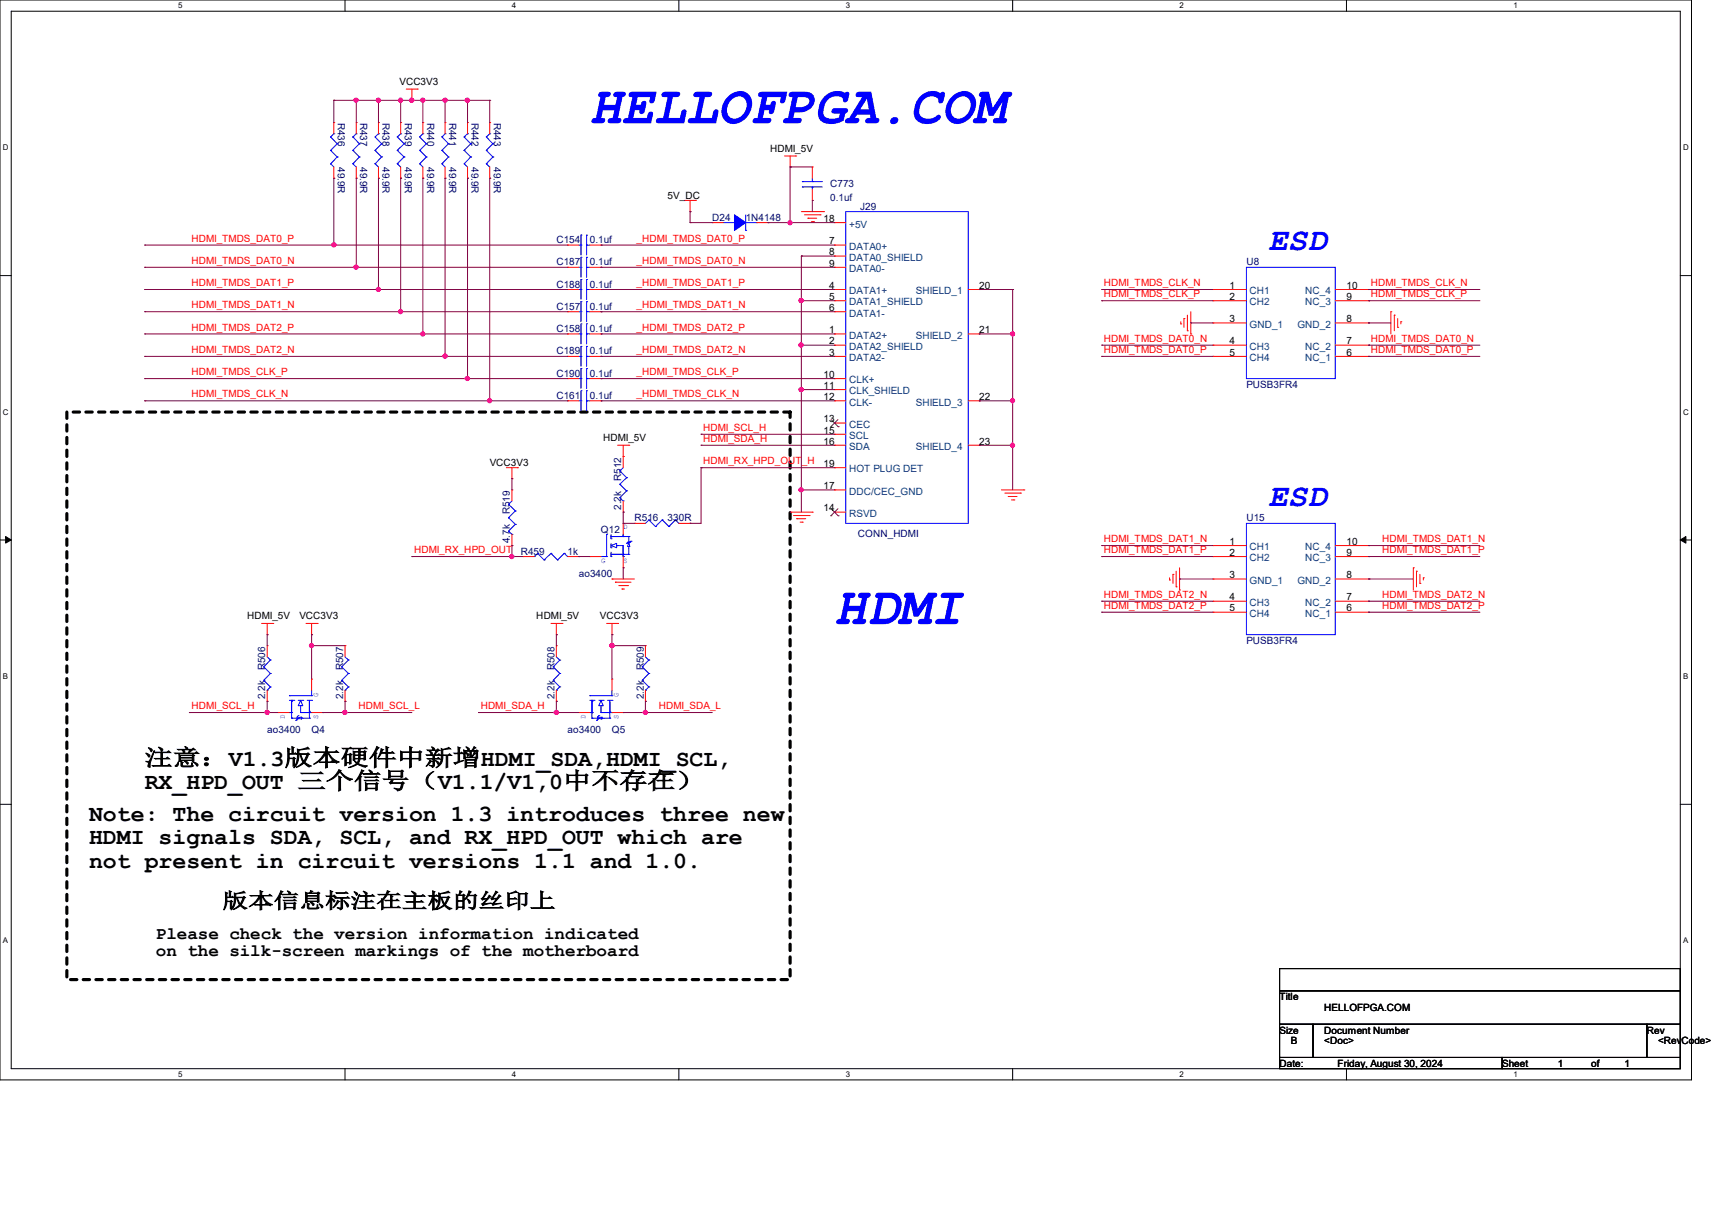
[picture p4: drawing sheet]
<svg xmlns="http://www.w3.org/2000/svg" width="297mm" height="210mm" viewBox="0 0 297 210" stroke-linecap="round" stroke-linejoin="round" font-family="sans-serif">
<path d="M0 0h293.5v187.3h-293.5zM1.9 1.9h289.6v183.4h-289.6z" fill="none" stroke="#000" stroke-width=".17"/>
<g fill="#fff">
<path d="M30.9 .2h.8v1.5h-.8z"/>
<path d="M30.9 185.5h.8v1.6h-.8z"/>
</g>
<path d="M59.9 0v1.9M59.9 185.3v2" fill="none" stroke="#000" stroke-width=".17"/>
<g fill="#fff">
<path d="M88.8 .2h.8v1.5h-.8z"/>
<path d="M88.8 185.5h.8v1.6h-.8z"/>
</g>
<path d="M117.8 0v1.9M117.8 185.3v2" fill="none" stroke="#000" stroke-width=".17"/>
<g fill="#fff">
<path d="M146.7 .2h.8v1.5h-.8z"/>
<path d="M146.7 185.5h.8v1.6h-.8z"/>
</g>
<path d="M175.7 0v1.9M175.7 185.3v2" fill="none" stroke="#000" stroke-width=".17"/>
<g fill="#fff">
<path d="M204.6 .2h.8v1.5h-.8z"/>
<path d="M204.6 185.5h.8v1.6h-.8z"/>
</g>
<path d="M233.6 0v1.9M233.6 185.3v2" fill="none" stroke="#000" stroke-width=".17"/>
<g fill="#fff">
<path d="M262.6 .2h.7v1.5h-.7z"/>
<path d="M262.6 185.5h.7v1.6h-.7z"/>
<path d="M.5 24.8h1v1.6h-1z"/>
<path d="M292 24.8h1v1.6h-1z"/>
<path d="M.5 70.7h1v1.5h-1z"/>
<path d="M292 70.7h1v1.5h-1z"/>
</g>
<path d="M0 47.8h1.9M291.5 47.8h2" fill="none" stroke="#000" stroke-width=".17"/>
<g fill="#fff">
<path d="M.5 116.5h.9v1.6h-.9z"/>
<path d="M292 116.5h.9v1.6h-.9z"/>
</g>
<path d="M0 93.6h1.9M291.5 93.6h2" fill="none" stroke="#000" stroke-width=".17"/>
<path d="M1 93l.9 .6-.9 .6zM291.5 93.6l1-.6v1.2z" fill="#000" stroke="#000" stroke-width=".17"/>
<g fill="#fff">
<path d="M.5 162.4h.9v1.5h-.9z"/>
<path d="M292 162.4h.9v1.5h-.9z"/>
</g>
<path d="M0 139.5h1.9M291.5 139.5h2M222 168h69.5v3.8h-69.5zM222 171.8h69.5v5.8h-69.5zM222 177.6h5.8v5.8h-5.8zM227.8 177.6h57.9v5.8h-57.9zM285.7 177.6h5.8v5.8h-5.8zM222 183.4h38.6v1.9h-38.6zM260.6 183.4h30.9v1.9h-30.9z" fill="none" stroke="#000" stroke-width=".17"/>
<path d="M11.6 71.5h125.5v98.4h-125.5z" fill="none" stroke="#000" stroke-width=".55" stroke-dasharray="1.1 1.1"/>
<g fill="none" stroke="#f00" stroke-width=".17">
<path d="M70.5 15.5h1.9M71.5 17.4h.1M71.5 15.5v1.9M72.4 15.5h.1M57.9 30.9h.1M57.9 21.3h.1M57.9 21.3v1.9M57.9 29v1.9M61.8 30.9h.1M61.8 21.3h.1M61.8 21.3v1.9M61.8 29v1.9"/>
<path d="M65.7 30.9h.1M65.7 21.3h.1M65.7 21.3v1.9M65.7 29v1.9M69.5 30.9h.1M69.5 21.3h.1M69.5 21.3v1.9M69.5 29v1.9M73.4 30.9h.1M73.4 21.3h.1M73.4 21.3v1.9M73.4 29v1.9"/>
<path d="M77.2 30.9h.1M77.2 21.3h.1M77.2 21.3v1.9M77.2 29v1.9M81.1 30.9h.1M81.1 21.3h.1M81.1 21.3v1.9M81.1 29v1.9M85 30.9h.1M85 21.3h.1M85 21.3v1.9M85 29v1.9"/>
<path d="M118.7 34.8h1.9M119.7 36.7h.1M119.7 34.8v1.9M120.6 34.8h.1M123.6 38.6h.1M123.6 38.6h1.9M131.3 38.6h1.9M133.2 38.6h.1M136.1 27.1h1.9M137.1 29h.1M137.1 27.1v1.9M138 27.1h.1"/>
<path d="M139 36.7h3.9M139.6 37.3h2.7M140.2 37.8h.1M140.2 37.8h1.5M140.8 38.4h.3M140.9 34.8h.1M140.9 29h.1M140.9 29v1.9M140.9 32.9v1.9M141.1 38.4h.1M142.3 37.3h.1M142.9 36.7h.1"/>
<path d="M144.8 38.6h.1M144.8 38.6h1.9M98.5 50.2h.1M98.5 54.1h.1M98.5 57.9h.1M98.5 42.5h.1M98.5 46.4h.1M98.5 50.2h1.9M98.5 57.9h1.9M98.5 54.1h1.9M98.5 42.5h1.9M98.5 46.4h1.9"/>
<path d="M102.3 50.2h2M102.3 57.9h2M102.3 54.1h2M102.3 42.5h2M102.3 46.4h2M104.3 50.2h.1M104.3 54.1h.1M104.3 57.9h.1M104.3 42.5h.1M104.3 46.4h.1M144.8 57.9h.1M144.8 59.9h.1"/>
<path d="M144.8 50.2h.1M144.8 52.2h.1M144.8 54.1h.1M144.8 42.5h.1M144.8 44.4h.1M144.8 46.4h.1M144.8 50.2h1.9M144.8 57.9h1.9M144.8 59.9h1.9M144.8 52.2h1.9M144.8 54.1h1.9M144.8 42.5h1.9"/>
<path d="M144.8 44.4h1.9M144.8 46.4h1.9M168 50.2h1.9M168 57.9h1.9M169.9 50.2h.1M169.9 57.9h.1M204.9 56.2h.1M204.9 55.8v.4M205.4 55.2h.1M205.4 55.2v1.6M206 57.4h.1M206 54.7v2.7"/>
<path d="M206.6 57.9h.1M206.6 54.1v3.8M210.4 50.2h.1M210.4 52.2h.1M210.4 56h.1M210.4 59.9h.1M210.4 50.2h5.8M210.4 59.9h5.8M210.4 52.2h5.8M210.4 56h5.8M231.6 50.2h5.8M231.6 59.9h5.8"/>
<path d="M231.6 52.2h5.8M231.6 56h5.8M237.4 59.9h.1M237.4 56h.1M237.4 52.2h.1M237.4 50.2h.1M241.3 54.1h.1M241.3 54.1v3.8M241.9 54.7h.1M241.9 54.7v2.7M242.5 56.8h.1M242.5 55.2v1.6"/>
<path d="M243 55.8h.1M243 55.8v.4M98.5 69.5h.1M98.5 61.8h.1M98.5 65.7h.1M98.5 69.5h1.9M98.5 61.8h1.9M98.5 65.7h1.9M102.3 69.5h2M102.3 61.8h2M102.3 65.7h2M104.3 69.5h.1"/>
<path d="M104.3 61.8h.1M104.3 65.7h.1M107.1 77.2h2M108.1 79.2h.1M108.1 77.2v3.9M109.1 77.2h.1M144.8 61.8h.1M144.8 65.7h.1M144.8 67.6h.1M144.8 69.5h.1M144.8 73.4h.1M144.8 75.3h.1"/>
<path d="M144.8 77.2h.1M144.8 77.2h1.9M144.8 69.5h1.9M144.8 61.8h1.9M144.8 65.7h1.9M144.8 67.6h1.9M144.8 73.4h1.9M144.8 75.3h1.9M168 77.2h1.9M168 69.5h1.9M169.9 69.5h.1M169.9 77.2h.1"/>
<path d="M210.4 61.8h.1M210.4 61.8h5.8M231.6 61.8h5.8M237.4 61.8h.1M87.8 81.1h2M88.8 83h.1M88.8 85h.1M88.8 94.6h.1M88.8 81.1v1.9M88.8 85v1.9M88.8 92.7v1.9M89.8 81.1h.1"/>
<path d="M90.8 96.5h.1M90.8 96.5h1.9M98.5 96.5h1.9M100.4 96.5h.1M102.3 96.5h.1M102.3 96.5h2M108.1 88.8h.1M108.1 90.8h.1M108.1 98.5h.1M108.1 86.9v1.9M108.1 90.8v1.9M108.1 96.5v2"/>
<path d="M110.1 90.8h.1M110.1 90.8h1.9M117.8 90.8h1.9M119.7 90.8h.1M137.1 88.8h3.8M137.7 89.4h2.7M138.2 90h.1M138.2 90h1.6M138.8 90.6h.4M139.2 90.6h.1M140.4 89.4h.1M140.9 88.8h.1"/>
<path d="M144.8 81.1h.1M144.8 85h.1M144.8 88.8h.1M144.8 81.1h1.9M144.8 85h1.9M144.8 88.8h1.9M173.7 85h3.9M174.3 85.5h2.7M174.9 86.1h.1M174.9 86.1h1.5M175.5 86.7h.4M175.9 86.7h.1"/>
<path d="M177 85.5h.1M177.6 85h.1M203.5 99.6h.1M203.5 99.6v1.6M204 99.1v2.7M204.6 98.5v3.8M210.4 94.6h.1M210.4 96.5h.1M210.4 96.5h5.8M210.4 94.6h5.8M231.6 96.5h5.8M231.6 94.6h5.8"/>
<path d="M237.4 96.5h.1M237.4 94.6h.1M245.2 98.5h.1M245.2 98.5v3.8M245.7 99.1h.1M245.7 99.1v2.7M246.3 99.6v1.6M45.4 108.1h1.9M46.4 110.1h.1M46.4 112h.1M46.4 108.1v2M46.4 112v1.9"/>
<path d="M46.4 119.7v1.9M47.3 108.1h.1M53.1 108.1h1.9M54.1 110.1h.1M54.1 117.8h.1M54.1 108.1v2M54.1 117.8v1.9M55 108.1h.1M59.9 112h.1M59.9 112v1.9M59.9 119.7v1.9M95.6 108.1h1.9"/>
<path d="M96.5 110.1h.1M96.5 112h.1M96.5 108.1v2M96.5 112v1.9M96.5 119.7v1.9M97.5 108.1h.1M105.2 108.1h1.9M106.2 100.4h.1M106.2 110.1h.1M106.2 117.8h.1M106.2 100.4h3.9M106.2 108.1v2"/>
<path d="M106.2 117.8v1.9M106.8 101h.1M106.8 101h2.7M107.1 108.1h.1M107.4 101.6h1.5M107.9 102.2h.1M107.9 102.2h.4M108.9 101.6h.1M112 112h.1M112 112v1.9M112 119.7v1.9M202.9 100.6h.1"/>
<path d="M202.9 100.2v.4M204 101.8h.1M204.6 102.3h.1M210.4 100.4h.1M210.4 104.3h.1M210.4 106.2h.1M210.4 100.4h5.8M210.4 104.3h5.8M210.4 106.2h5.8M231.6 100.4h5.8M231.6 104.3h5.8M231.6 106.2h5.8"/>
<path d="M237.4 106.2h.1M237.4 104.3h.1M237.4 100.4h.1M246.3 101.2h.1M246.9 100.2h.1M246.9 100.2v.4M46.4 121.6h.1M48.3 123.6h.1M48.3 123.6h1.9M54.1 123.6h1.9M56 123.6h.1M59.9 121.6h.1"/>
<path d="M96.5 121.6h.1M100.4 123.6h.1M100.4 123.6h1.9M106.2 123.6h1.9M108.1 123.6h.1M112 121.6h.1"/>
</g>
<g fill="none" stroke="#00f" stroke-width=".17">
<path d="M57.4 28.4h.1M57.4 26.1h.1M57.4 23.7h.1M57.4 28.4l.5 .6M57.4 26.1l1.1 1.1M57.4 23.7l1.1 1.2M57.9 23.2h.1M57.9 23.2l-.5 .5M58.5 27.2h.1M58.5 24.9h.1M58.5 27.2l-1.1 1.2M58.5 24.9l-1.1 1.2"/>
<path d="M61.2 28.4h.1M61.2 26.1h.1M61.2 23.7h.1M61.2 28.4l.6 .6M61.2 26.1l1.2 1.1M61.2 23.7l1.2 1.2M61.8 23.2h.1M61.8 23.2l-.6 .5M62.4 27.2h.1M62.4 24.9h.1M62.4 27.2l-1.2 1.2M62.4 24.9l-1.2 1.2"/>
<path d="M65.1 28.4h.1M65.1 26.1h.1M65.1 23.7h.1M65.1 28.4l.6 .6M65.1 26.1l1.1 1.1M65.1 23.7l1.1 1.2M65.7 23.2h.1M65.7 23.2l-.6 .5M66.2 27.2h.1M66.2 24.9h.1M66.2 27.2l-1.1 1.2M66.2 24.9l-1.1 1.2"/>
<path d="M68.9 28.4h.1M68.9 26.1h.1M68.9 23.7h.1M68.9 28.4l.6 .6M68.9 26.1l1.2 1.1M68.9 23.7l1.2 1.2M69.5 23.2h.1M69.5 23.2l-.6 .5M70.1 27.2h.1M70.1 24.9h.1M70.1 27.2l-1.2 1.2M70.1 24.9l-1.2 1.2"/>
<path d="M72.8 28.4h.1M72.8 26.1h.1M72.8 23.7h.1M72.8 28.4l.6 .6M72.8 26.1l1.2 1.1M72.8 23.7l1.2 1.2M73.4 23.2h.1M73.4 23.2l-.6 .5M74 27.2h.1M74 24.9h.1M74 27.2l-1.2 1.2M74 24.9l-1.2 1.2"/>
<path d="M76.7 28.4h.1M76.7 26.1h.1M76.7 23.7h.1M76.7 28.4l.5 .6M76.7 26.1l1.1 1.1M76.7 23.7l1.1 1.2M77.2 23.2h.1M77.2 23.2l-.5 .5M77.8 27.2h.1M77.8 24.9h.1M77.8 27.2l-1.1 1.2M77.8 24.9l-1.1 1.2"/>
<path d="M80.5 28.4h.1M80.5 26.1h.1M80.5 23.7h.1M80.5 28.4l.6 .6M80.5 26.1l1.2 1.1M80.5 23.7l1.2 1.2M81.1 23.2h.1M81.1 23.2l-.6 .5M81.7 27.2h.1M81.7 24.9h.1M81.7 27.2l-1.2 1.2M81.7 24.9l-1.2 1.2"/>
<path d="M84.4 28.4h.1M84.4 26.1h.1M84.4 23.7h.1M84.4 28.4l.6 .6M84.4 26.1l1.1 1.1M84.4 23.7l1.1 1.2M85 23.2h.1M85 23.2l-.6 .5M85.5 27.2h.1M85.5 24.9h.1M85.5 27.2l-1.1 1.2M85.5 24.9l-1.1 1.2"/>
<path d="M125.5 38.6h1.9M127.4 38.6h.1M129.4 40h.1M129.4 37.3v2.7M129.4 38.6h1.9M131.3 38.6h.1M139.2 31.5h.1M139.2 32.4h.1M139.2 31.5h3.5M139.2 32.4h3.5M140.9 32.4h.1M140.9 31.5h.1"/>
<path d="M140.9 30.9v.6M140.9 32.4v.5M146.7 36.7h21.3v54.1h-21.3zM100.4 50.2h.4M100.4 54.1h.4M100.4 57.9h.4M100.4 42.5h.4M100.4 46.4h.4M100.8 50.2h.1M100.8 48.5h.1M100.8 54.1h.1M100.8 52.3h.1"/>
<path d="M100.8 57.9h.1M100.8 56.2h.1M100.8 42.5h.1M100.8 40.8h.1M100.8 46.4h.1M100.8 44.6h.1M100.8 40.8v3.4M100.8 44.6v3.5M100.8 48.5v3.4M100.8 52.3v3.5M100.8 56.2v3.4M101.8 48.5h.1"/>
<path d="M101.8 50.2h.1M101.8 52.3h.1M101.8 54.1h.1M101.8 56.2h.1M101.8 57.9h.1M101.8 40.8h.1M101.8 42.5h.1M101.8 44.6h.1M101.8 46.4h.1M101.8 40.8v3.4M101.8 44.6v3.5M101.8 48.5v3.4"/>
<path d="M101.8 52.3v3.5M101.8 56.2v3.4M101.8 50.2h.5M101.8 54.1h.5M101.8 57.9h.5M101.8 42.5h.5M101.8 46.4h.5M216.2 46.4h15.4v19.3h-15.4zM100.4 69.5h.4M100.4 61.8h.4M100.4 65.7h.4M100.8 69.5h.1"/>
<path d="M100.8 67.8h.1M100.8 61.8h.1M100.8 60.1h.1M100.8 65.7h.1M100.8 63.9h.1M100.8 60.1v3.4M100.8 63.9v3.5M100.8 67.8v3.4M101.8 67.8h.1M101.8 69.5h.1M101.8 60.1h.1M101.8 61.8h.1"/>
<path d="M101.8 63.9h.1M101.8 65.7h.1M101.8 69.5h.5M101.8 60.1v3.4M101.8 63.9v3.5M101.8 67.8v3.4M101.8 61.8h.5M101.8 65.7h.5M88.2 87.5h.1M88.2 89.8h.1M88.2 92.1h.1M88.2 87.5l1.2 1.1"/>
<path d="M88.2 89.8l1.2 1.1M88.2 92.1l.6 .6M88.8 92.7h.1M88.8 86.9l-.6 .6M89.4 88.6h.1M89.4 90.9h.1M89.4 88.6l-1.2 1.2M89.4 90.9l-1.2 1.2M92.7 96.5h.1M93.3 96h.1M93.3 96l1.1 1.1M93.3 96l-.6 .5"/>
<path d="M94.4 97.1h.1M95.6 96h.1M95.6 96l1.1 1.1M95.6 96l-1.2 1.1M96.7 97.1h.1M97.9 96h.1M97.9 96l.6 .5M97.9 96l-1.2 1.1M104.3 96.5h.9M105.2 96.5h.1M105.2 92.7h.1M105.2 92.7v3.8"/>
<path d="M106 94.6l1-.4v.8zM106 93h.1M106 93.4h.1M106 95h.1M106 96.5h.1M106 93h3.1M106 96.1h3.1M106 92.7v.7M106 94.2v.8M106 95.8v.7M106.2 93h.1M107 94.6h.1"/>
<path d="M107 94.6h1.1v1.9M107.5 81.7h.1M107.5 84h.1M107.5 86.3h.1M107.5 81.7l1.2 1.1M107.5 84l1.2 1.1M107.5 86.3l.6 .6M107.9 96.1h.1M108.1 86.9h.1M108.1 93h.1M108.1 96.5h.1M108.1 96.1h.1"/>
<path d="M108.1 81.1l-.6 .6M108.1 92.7v.3M108.7 82.8h.1M108.7 85.1h.1M108.7 94.2h.1M108.7 85.1l-1.2 1.2M108.7 82.8l-1.2 1.2M109.1 94l.2 .8h-.4zM109.1 93h.1M109.1 96.1h.1M109.1 94.8h.1M109.1 93v1"/>
<path d="M109.1 94.8v1.3M109.3 94h.1M109.3 94h-.4l-.2 .2M109.5 93.9h.1M109.5 93.9l-.2 .1M112.6 90.2h.1M112.6 90.2l-.6 .6M112.6 90.2l1.1 1.1M113.7 91.3h.1M114.9 90.2h.1M114.9 90.2l-1.2 1.1M114.9 90.2l1.1 1.1"/>
<path d="M116 91.3h.1M117.2 90.2h.1M117.2 90.2l-1.2 1.1M117.2 90.2l.6 .6M117.8 90.8h.1M216.2 90.8h15.4v19.3h-15.4zM45.8 115.7h.1M45.8 118h.1M45.8 115.7l1.1 1.1M45.8 118l1.1 1.1M46.4 119.7h.1M46.4 113.9l.5 .6"/>
<path d="M46.9 114.5h.1M46.9 116.8h.1M46.9 119.1h.1M46.9 114.5l-1.1 1.2M46.9 116.8l-1.1 1.2M46.9 119.1l-.5 .6M54.1 119.7v.9M59.3 115.7h.1M59.3 118h.1M59.3 115.7l1.2 1.1M59.3 118l1.2 1.1M59.9 119.7h.1"/>
<path d="M59.9 113.9l.6 .6M60.5 114.5h.1M60.5 116.8h.1M60.5 119.1h.1M60.5 114.5l-1.2 1.2M60.5 116.8l-1.2 1.2M60.5 119.1l-.6 .6M96 115.7h.1M96 118h.1M96 115.7l1.1 1.1M96 118l1.1 1.1M96.5 119.7h.1"/>
<path d="M96.5 113.9l.6 .6M97.1 114.5h.1M97.1 116.8h.1M97.1 119.1h.1M97.1 114.5l-1.1 1.2M97.1 116.8l-1.1 1.2M97.1 119.1l-.6 .6M106.2 119.7v.9M111.4 115.7h.1M111.4 118h.1M111.4 115.7l1.2 1.1M111.4 118l1.2 1.1"/>
<path d="M112 119.7h.1M112 113.9l.6 .6M112.6 114.5h.1M112.6 116.8h.1M112.6 119.1h.1M112.6 114.5l-1.2 1.2M112.6 116.8l-1.2 1.2M112.6 119.1l-.6 .6M50.2 120.6h.1M50.2 123.6h.4M50.2 120.6h3.9M50.2 121.5h.8"/>
<path d="M50.6 123.6h.1M50.6 121.6h.1M50.6 121.5h.1M50.6 124.5h.1M50.6 121.5v3M50.6 124.5h1M51 121.5h.1M51.4 124.9h.1M51.6 124.5l.7-.2v.4zM51.6 124.7h.1M51.6 124.7l-.2 .2M51.7 124.1h.1"/>
<path d="M51.7 121.5h.8M51.7 124.1l-.1 .2v.4M52.2 121.5l.3 .9h-.8zM52.2 122.4h.1M52.2 122.4v1.2h1.9M52.3 124.5h.1M52.3 124.5h1.4M52.5 121.5h.1M53.3 121.5h.8M53.7 123.4h.1M53.7 123.6h.1M53.7 124.5h.1"/>
<path d="M53.7 121.5v3M54.1 123.6h.1M54.1 120.6h.1M54.1 121.5h.1M102.3 120.6h.1M102.3 123.6h.4M102.3 120.6h3.9M102.3 121.5h.8M102.7 123.6h.1M102.7 121.6h.1M102.7 121.5h.1M102.7 124.5h.1"/>
<path d="M102.7 124.5h1M102.7 121.5v3M103.1 121.5h.1M103.5 124.9h.1M103.7 124.5l.7-.2v.4zM103.7 124.7h.1M103.7 124.7l-.2 .2M103.9 124.1h.1M103.9 121.5h.7M103.9 124.1l-.2 .2v.4M104.3 121.5l.3 .9h-.7zM104.3 122.4h.1"/>
<path d="M104.3 122.4v1.2h1.9M104.4 124.5h.1M104.4 124.5h1.4M104.6 121.5h.1M105.4 121.5h.8M105.8 123.4h.1M105.8 123.6h.1M105.8 124.5h.1M105.8 121.5v3M106.2 123.6h.1M106.2 120.6h.1M106.2 121.5h.1"/>
</g>
<path d="M144.1 74h.1M144.2 72.8l1.2 1.2M145.4 72.8l-1.3 1.2M145.4 74h.1M144.1 89.5h.1M144.2 88.2l1.2 1.3M145.4 88.2l-1.3 1.3M145.4 89.5h.1" fill="none" stroke="#804000" stroke-width=".17"/>
<path d="M127.4 37.3l2 1.3-2 1.4z" fill-rule="evenodd" fill="#00f" stroke="#00f" stroke-width=".17"/>
<g fill="none" stroke="#800040" stroke-width=".17">
<path d="M57.9 17.4h.1M57.9 17.4v3.9M57.9 17.4h27.1M61.8 17.4h.1M61.8 17.4v3.9M65.7 17.4h.1M65.7 17.4v3.9M69.5 17.4h.1M69.5 17.4v3.9M71.5 17.4h.1M73.4 17.4h.1M73.4 17.4v3.9"/>
<path d="M77.2 17.4h.1M77.2 17.4v3.9M81.1 17.4h.1M81.1 17.4v3.9M85 17.4h.1M85 17.4v3.9M57.9 30.9h.1M57.9 30.9v11.6M61.8 30.9h.1M61.8 30.9v15.5M65.7 30.9h.1M65.7 30.9v19.3"/>
<path d="M69.5 30.9h.1M69.5 30.9v23.2M73.4 30.9h.1M73.4 30.9v27M77.2 30.9h.1M77.2 30.9v30.9M81.1 30.9h.1M81.1 30.9v34.8M85 30.9h.1M85 30.9v38.6M119.7 36.7h.1M119.7 38.6h.1"/>
<path d="M119.7 36.7v1.9M119.7 38.6h3.9M133.2 38.6h.1M133.2 38.6h11.6M137.1 29h.1M137.1 38.6h.1M137.1 29h3.8M137.1 29v9.6M140.9 34.8h.1M140.9 34.8v1.9M25.1 42.5h.1M25.1 46.4h.1"/>
<path d="M25.1 50.2h.1M25.1 54.1h.1M25.1 57.9h.1M25.1 42.5h73.4M25.1 46.4h73.4M25.1 50.2h73.4M25.1 54.1h73.4M25.1 57.9h73.4M57.9 42.5h.1M61.8 46.4h.1M65.7 50.2h.1M69.5 54.1h.1"/>
<path d="M73.4 57.9h.1M104.3 42.5h.1M104.3 46.4h.1M104.3 50.2h.1M104.3 54.1h.1M104.3 57.9h.1M104.3 42.5h40.5M104.3 46.4h40.5M104.3 50.2h40.5M104.3 54.1h40.5M104.3 57.9h40.5M139 44.4h.1"/>
<path d="M139 52.2h.1M139 59.9h.1M139 44.4v44.4M139 44.4h5.8M139 52.2h5.8M139 59.9h5.8M169.9 50.2h.1M169.9 57.9h.1M169.9 50.2h5.8M169.9 57.9h5.8M175.7 50.2h.1M175.7 57.9h.1"/>
<path d="M175.7 50.2v34.8M191.1 50.2h.1M191.1 52.2h.1M191.1 59.9h.1M191.1 50.2h19.3M191.1 52.2h19.3M191.1 59.9h19.3M206.6 56h.1M206.6 56h3.8M237.4 50.2h.1M237.4 52.2h.1M237.4 56h.1"/>
<path d="M237.4 59.9h.1M237.4 50.2h19.4M237.4 52.2h19.4M237.4 59.9h19.4M237.4 56h3.9M25.1 61.8h.1M25.1 65.7h.1M25.1 69.5h.1M25.1 61.8h73.4M25.1 65.7h73.4M25.1 69.5h73.4M77.2 61.8h.1"/>
<path d="M81.1 65.7h.1M85 69.5h.1M104.3 61.8h.1M104.3 65.7h.1M104.3 69.5h.1M104.3 61.8h40.5M104.3 65.7h40.5M104.3 69.5h40.5M121.6 75.3h.1M121.6 77.2h.1M121.6 75.3h23.2M121.6 77.2h23.2"/>
<path d="M139 67.6h.1M139 67.6h5.8M169.9 69.5h.1M169.9 77.2h.1M169.9 69.5h5.8M169.9 77.2h5.8M175.7 69.5h.1M175.7 77.2h.1M191.1 61.8h.1M191.1 61.8h19.3M237.4 61.8h.1M237.4 61.8h19.4"/>
<path d="M71.5 96.5h.1M71.5 96.5h19.3M88.8 83h.1M88.8 94.6h.1M88.8 96.5h.1M88.8 83v2M88.8 94.6v1.9M100.4 96.5h.1M100.4 96.5h1.9M108.1 88.8h.1M108.1 90.8h.1M108.1 98.5h.1"/>
<path d="M108.1 88.8v2M108.1 98.5v1.9M108.1 90.8h2M119.7 90.8h.1M121.6 81.1h.1M121.6 81.1h23.2M121.6 81.1v9.7h-1.9M139 85h.1M139 85h5.8M191.1 94.6h.1M191.1 96.5h.1M191.1 96.5h19.3"/>
<path d="M191.1 94.6h19.3M237.4 94.6h.1M237.4 96.5h.1M237.4 96.5h19.4M237.4 94.6h19.4M46.4 110.1h.1M46.4 110.1v1.9M54.1 110.1h.1M54.1 112h.1M54.1 110.1v7.7M54.1 112h5.8M96.5 110.1h.1"/>
<path d="M96.5 110.1v1.9M106.2 110.1h.1M106.2 112h.1M106.2 112h5.8M106.2 110.1v7.7M191.1 104.3h.1M191.1 106.2h.1M191.1 104.3h19.3M191.1 106.2h19.3M204.6 100.4h.1M204.6 100.4h5.8M237.4 100.4h.1"/>
<path d="M237.4 104.3h.1M237.4 106.2h.1M237.4 100.4h7.8M237.4 104.3h19.4M237.4 106.2h19.4M32.9 123.6h.1M32.9 123.6h15.4M46.4 121.6h.1M46.4 123.6h.1M46.4 121.6v2M56 123.6h.1M56 123.6h15.5"/>
<path d="M59.9 121.6h.1M59.9 123.6h.1M59.9 121.6v2M83 123.6h.1M83 123.6h17.4M96.5 121.6h.1M96.5 123.6h.1M96.5 121.6v2M108.1 123.6h.1M108.1 123.6h15.5M112 121.6h.1M112 123.6h.1"/>
<path d="M112 121.6v2"/>
</g>
<g fill="#f0f" stroke="#f0f" stroke-width=".17">
<circle cx="61.8" cy="17.4" r=".37"/>
<circle cx="65.6" cy="17.4" r=".36"/>
<circle cx="69.5" cy="17.4" r=".36"/>
<circle cx="71.4" cy="17.4" r=".37"/>
<circle cx="77.2" cy="17.4" r=".37"/>
<circle cx="73.3" cy="17.4" r=".36"/>
<circle cx="81.1" cy="17.4" r=".37"/>
<circle cx="137.1" cy="38.6" r=".36"/>
<circle cx="65.6" cy="50.2" r=".36"/>
<circle cx="73.3" cy="57.9" r=".36"/>
<circle cx="81.1" cy="65.6" r=".37"/>
<circle cx="84.9" cy="69.5" r=".36"/>
<circle cx="57.9" cy="42.5" r=".37"/>
<circle cx="139" cy="52.1" r=".37"/>
<circle cx="61.8" cy="46.3" r=".37"/>
<circle cx="139" cy="59.8" r=".37"/>
<circle cx="69.5" cy="54" r=".36"/>
<circle cx="175.7" cy="57.9" r=".36"/>
<circle cx="77.2" cy="61.8" r=".37"/>
<circle cx="139" cy="84.9" r=".37"/>
<circle cx="139" cy="67.6" r=".37"/>
<circle cx="175.7" cy="77.2" r=".36"/>
<circle cx="175.7" cy="69.5" r=".36"/>
<circle cx="88.8" cy="96.5" r=".36"/>
<circle cx="54" cy="112" r=".36"/>
<circle cx="46.3" cy="123.5" r=".36"/>
<circle cx="59.8" cy="123.5" r=".36"/>
<circle cx="106.2" cy="112" r=".37"/>
<circle cx="96.5" cy="123.5" r=".37"/>
<circle cx="112" cy="123.5" r=".36"/>
</g>
<g font-size="9.2" fill="#00f">
<text x="102.3" y="21.4">HELLOFPGA.COM</text>
<text x="144.8" y="108.2">HDMI</text>
</g>
<g font-size="5.6" fill="#00f">
<text x="220.1" y="43.3">ESD</text>
<text x="220.1" y="87.7">ESD</text>
</g>
<g font-size="4">
<text x="25.1" y="136.8">RX_HPD_OUT 三个信号（V1.1/V1,0中不存在）</text>
<text x="25.1" y="132.8">注意：V1.3版本硬件中新增HDMI_SDA,HDMI_SCL,</text>
<text x="15.5" y="142.4">Note: The circuit version 1.3 introduces three new</text>
<text x="15.5" y="146.4">HDMI signals SDA, SCL, and RX_HPD_OUT which are</text>
<text x="15.5" y="150.5">not present in circuit versions 1.1 and 1.0.</text>
</g>
<text font-size="3.6" x="38.6" y="157.4">版本信息标注在主板的丝印上</text>
<g font-size="3">
<text x="27.1" y="162.8">Please check the version information indicated</text>
<text x="27.1" y="165.8">on the silk-screen markings of the motherboard</text>
</g>
<g font-size="1.7">
<text x="69.3" y="14.7">VCC3V3</text>
<text x="133.6" y="26.3">HDMI_5V</text>
<text x="115.8" y="34.5">5V_DC</text>
<text x="142.9" y="38.5">18</text>
<text x="143.8" y="42.4">7</text>
<text x="143.8" y="44.3">8</text>
<text x="143.8" y="46.2">9</text>
<text x="143.8" y="50.1">4</text>
<text x="143.8" y="52">5</text>
<text x="143.8" y="53.9">6</text>
<text x="169.9" y="50.1">20</text>
<text x="213.3" y="50.1">1</text>
<text x="213.3" y="52">2</text>
<text x="233.6" y="52">9</text>
<text x="233.6" y="50.1">10</text>
<text x="143.8" y="57.8">1</text>
<text x="143.8" y="59.7">2</text>
<text x="169.9" y="57.8">21</text>
<text x="213.3" y="55.9">3</text>
<text x="213.3" y="59.7">4</text>
<text x="233.6" y="59.7">7</text>
<text x="233.6" y="55.9">8</text>
<text x="142.9" y="65.5">10</text>
<text x="143.8" y="61.7">3</text>
<text x="213.3" y="61.7">5</text>
<text x="233.6" y="61.7">6</text>
<text x="142.9" y="67.4">11</text>
<text x="142.9" y="69.4">12</text>
<text x="169.9" y="69.4">22</text>
<text x="104.6" y="76.5">HDMI_5V</text>
<text x="142.9" y="73.2">13</text>
<text x="142.9" y="75.2">15</text>
<text x="142.9" y="77.1">16</text>
<text x="169.9" y="77.1">23</text>
<text x="85" y="80.8">VCC3V3</text>
<text x="142.9" y="81">19</text>
<text x="142.9" y="84.8">17</text>
<text x="142.9" y="88.7">14</text>
<text x="213.3" y="94.5">1</text>
<text x="233.6" y="94.5">10</text>
<text x="213.3" y="96.4">2</text>
<text x="213.3" y="100.3">3</text>
<text x="233.6" y="100.3">8</text>
<text x="233.6" y="96.4">9</text>
<text x="42.9" y="107.4">HDMI_5V</text>
<text x="51.9" y="107.4">VCC3V3</text>
<text x="93" y="107.4">HDMI_5V</text>
<text x="104.1" y="107.4">VCC3V3</text>
<text x="213.3" y="104.1">4</text>
<text x="213.3" y="106">5</text>
<text x="233.6" y="106">6</text>
<text x="233.6" y="104.1">7</text>
<text x="222" y="173.4">Title</text>
<text x="222" y="179.2">Size</text>
<text x="229.7" y="175.3">HELLOFPGA.COM</text>
<text x="229.7" y="179.2">Document Number</text>
<text x="285.7" y="179.2">Rev</text>
<text x="222" y="185">Date:</text>
<text x="223.9" y="181.1">B</text>
<text x="229.7" y="181.1">&lt;Doc&gt;</text>
<text x="232.1" y="185">Friday, August 30, 2024</text>
<text x="260.6" y="185">Sheet</text>
<text x="270.2" y="185">1</text>
<text x="276" y="185">of</text>
<text x="281.8" y="185">1</text>
<text x="287.7" y="181.1">&lt;RevCode&gt;</text>
</g>
<g font-size="1.7" fill="#000080">
<text x="58.6" y="21.3" transform="rotate(90 58.6 21.3)">R436</text>
<text x="62.5" y="21.3" transform="rotate(90 62.5 21.3)">R437</text>
<text x="66.4" y="21.3" transform="rotate(90 66.4 21.3)">R438</text>
<text x="70.2" y="21.3" transform="rotate(90 70.2 21.3)">R439</text>
<text x="74.1" y="21.3" transform="rotate(90 74.1 21.3)">R440</text>
<text x="77.9" y="21.3" transform="rotate(90 77.9 21.3)">R441</text>
<text x="81.8" y="21.3" transform="rotate(90 81.8 21.3)">R442</text>
<text x="85.7" y="21.3" transform="rotate(90 85.7 21.3)">R443</text>
<text x="58.6" y="29" transform="rotate(90 58.6 29)">49.9R</text>
<text x="62.5" y="29" transform="rotate(90 62.5 29)">49.9R</text>
<text x="66.4" y="29" transform="rotate(90 66.4 29)">49.9R</text>
<text x="70.2" y="29" transform="rotate(90 70.2 29)">49.9R</text>
<text x="74.1" y="29" transform="rotate(90 74.1 29)">49.9R</text>
<text x="77.9" y="29" transform="rotate(90 77.9 29)">49.9R</text>
<text x="81.8" y="29" transform="rotate(90 81.8 29)">49.9R</text>
<text x="85.7" y="29" transform="rotate(90 85.7 29)">49.9R</text>
<text x="144" y="32.5">C773</text>
<text x="144" y="34.8">0.1uf</text>
<text x="123.6" y="38.3">D24</text>
<text x="129.4" y="38.3">1N4148</text>
<text x="149.2" y="36.4">J29</text>
<text x="96.5" y="42.2">C154</text>
<text x="96.5" y="46">C187</text>
<text x="102.3" y="42.2">0.1uf</text>
<text x="102.3" y="46">0.1uf</text>
<text x="216.2" y="46">U8</text>
<text x="96.5" y="49.9">C188</text>
<text x="96.5" y="53.8">C157</text>
<text x="102.3" y="49.9">0.1uf</text>
<text x="102.3" y="53.8">0.1uf</text>
<text x="96.5" y="57.6">C158</text>
<text x="102.3" y="57.6">0.1uf</text>
<text x="96.5" y="61.5">C189</text>
<text x="96.5" y="65.3">C190</text>
<text x="102.3" y="61.5">0.1uf</text>
<text x="102.3" y="65.3">0.1uf</text>
<text x="96.5" y="69.2">C161</text>
<text x="102.3" y="69.2">0.1uf</text>
<text x="216.2" y="67.3">PUSB3FR4</text>
<text x="107.8" y="83.4" transform="rotate(-90 107.8 83.4)">R512</text>
<text x="88.5" y="89.2" transform="rotate(-90 88.5 89.2)">R519</text>
<text x="107.8" y="88.4" transform="rotate(-90 107.8 88.4)">2.2k</text>
<text x="88.5" y="94.2" transform="rotate(-90 88.5 94.2)">4.7k</text>
<text x="104.3" y="92.4">Q12</text>
<text x="110.1" y="90.4">R516</text>
<text x="115.8" y="90.4">330R</text>
<text x="148.8" y="93.1">CONN_HDMI</text>
<text x="216.2" y="90.4">U15</text>
<text x="90.3" y="96.2">R459</text>
<text x="98.5" y="96.2">1k</text>
<text x="100.4" y="100.1">ao3400</text>
<text x="216.2" y="111.7">PUSB3FR4</text>
<text x="46" y="116.2" transform="rotate(-90 46 116.2)">R506</text>
<text x="59.5" y="116.2" transform="rotate(-90 59.5 116.2)">R507</text>
<text x="96.2" y="116.2" transform="rotate(-90 96.2 116.2)">R508</text>
<text x="111.7" y="116.2" transform="rotate(-90 111.7 116.2)">R509</text>
<text x="46" y="121.2" transform="rotate(-90 46 121.2)">2.2k</text>
<text x="59.5" y="121.2" transform="rotate(-90 59.5 121.2)">2.2k</text>
<text x="96.2" y="121.2" transform="rotate(-90 96.2 121.2)">2.2k</text>
<text x="111.7" y="121.2" transform="rotate(-90 111.7 121.2)">2.2k</text>
<text x="46.4" y="127.1">ao3400</text>
<text x="54.1" y="127.1">Q4</text>
<text x="98.5" y="127.1">ao3400</text>
<text x="106.2" y="127.1">Q5</text>
</g>
<g font-size="1.7" fill="#f00">
<text x="33.2" y="41.9">HDMI_TMDS_DAT0_P</text>
<text x="110.4" y="41.9">_HDMI_TMDS_DAT0_P</text>
<text x="33.2" y="45.8">HDMI_TMDS_DAT0_N</text>
<text x="110.4" y="45.8">_HDMI_TMDS_DAT0_N</text>
<text x="33.2" y="49.6">HDMI_TMDS_DAT1_P</text>
<text x="33.2" y="53.5">HDMI_TMDS_DAT1_N</text>
<text x="110.4" y="49.6">_HDMI_TMDS_DAT1_P</text>
<text x="110.4" y="53.5">_HDMI_TMDS_DAT1_N</text>
<text x="191.5" y="49.6">HDMI_TMDS_CLK_N</text>
<text x="191.5" y="51.6">HDMI_TMDS_CLK_P</text>
<text x="237.8" y="49.6">HDMI_TMDS_CLK_N</text>
<text x="237.8" y="51.6">HDMI_TMDS_CLK_P</text>
<text x="33.2" y="57.3">HDMI_TMDS_DAT2_P</text>
<text x="110.4" y="57.3">_HDMI_TMDS_DAT2_P</text>
<text x="191.5" y="59.3">HDMI_TMDS_DAT0_N</text>
<text x="237.8" y="59.3">HDMI_TMDS_DAT0_N</text>
<text x="33.2" y="61.2">HDMI_TMDS_DAT2_N</text>
<text x="33.2" y="65.1">HDMI_TMDS_CLK_P</text>
<text x="110.4" y="61.2">_HDMI_TMDS_DAT2_N</text>
<text x="110.4" y="65.1">_HDMI_TMDS_CLK_P</text>
<text x="191.5" y="61.2">HDMI_TMDS_DAT0_P</text>
<text x="237.8" y="61.2">HDMI_TMDS_DAT0_P</text>
<text x="33.2" y="68.9">HDMI_TMDS_CLK_N</text>
<text x="110.4" y="68.9">_HDMI_TMDS_CLK_N</text>
<text x="122" y="74.7">HDMI_SCL_H</text>
<text x="122" y="76.6">HDMI_SDA_H</text>
<text x="122" y="80.5">HDMI_RX_HPD_OUT_H</text>
<text x="71.8" y="95.9">HDMI_RX_HPD_OUT</text>
<text x="191.5" y="94">HDMI_TMDS_DAT1_N</text>
<text x="191.5" y="95.9">HDMI_TMDS_DAT1_P</text>
<text x="239.8" y="94">HDMI_TMDS_DAT1_N</text>
<text x="239.8" y="95.9">HDMI_TMDS_DAT1_P</text>
<text x="191.5" y="103.7">HDMI_TMDS_DAT2_N</text>
<text x="191.5" y="105.6">HDMI_TMDS_DAT2_P</text>
<text x="239.8" y="103.7">HDMI_TMDS_DAT2_N</text>
<text x="239.8" y="105.6">HDMI_TMDS_DAT2_P</text>
<text x="33.2" y="123">HDMI_SCL_H</text>
<text x="62.2" y="123">HDMI_SCL_L</text>
<text x="83.4" y="123">HDMI_SDA_H</text>
<text x="114.3" y="123">HDMI_SDA_L</text>
</g>
<g font-size="1.7" fill="#004080">
<text x="147.3" y="39.5">+5V</text>
<text x="147.3" y="43.3">DATA0+</text>
<text x="147.3" y="45.3">DATA0_SHIELD</text>
<text x="147.3" y="47.2">DATA0-</text>
<text x="147.3" y="51.1">DATA1+</text>
<text x="147.3" y="53">DATA1_SHIELD</text>
<text x="158.9" y="51.1">SHIELD_1</text>
<text x="216.8" y="51.1">CH1</text>
<text x="216.8" y="53">CH2</text>
<text x="226.4" y="53">NC_3</text>
<text x="226.4" y="51.1">NC_4</text>
<text x="147.3" y="58.8">DATA2+</text>
<text x="147.3" y="54.9">DATA1-</text>
<text x="158.9" y="58.8">SHIELD_2</text>
<text x="216.8" y="56.9">GND_1</text>
<text x="225.1" y="56.9">GND_2</text>
<text x="147.3" y="60.7">DATA2_SHIELD</text>
<text x="147.3" y="62.6">DATA2-</text>
<text x="216.8" y="60.7">CH3</text>
<text x="216.8" y="62.6">CH4</text>
<text x="226.4" y="62.6">NC_1</text>
<text x="226.4" y="60.7">NC_2</text>
<text x="147.3" y="66.5">CLK+</text>
<text x="147.3" y="68.4">CLK_SHIELD</text>
<text x="147.3" y="70.4">CLK-</text>
<text x="158.9" y="70.4">SHIELD_3</text>
<text x="147.3" y="74.2">CEC</text>
<text x="147.3" y="76.2">SCL</text>
<text x="147.3" y="78.1">SDA</text>
<text x="147.3" y="81.9">HOT PLUG DET</text>
<text x="158.9" y="78.1">SHIELD_4</text>
<text x="147.3" y="85.8">DDC/CEC_GND</text>
<text x="147.3" y="89.7">RSVD</text>
<text x="216.8" y="95.5">CH1</text>
<text x="226.4" y="95.5">NC_4</text>
<text x="216.8" y="97.4">CH2</text>
<text x="216.8" y="101.2">GND_1</text>
<text x="225.1" y="101.2">GND_2</text>
<text x="226.4" y="97.4">NC_3</text>
<text x="216.8" y="105.1">CH3</text>
<text x="216.8" y="107">CH4</text>
<text x="226.4" y="107">NC_1</text>
<text x="226.4" y="105.1">NC_2</text>
</g>
<g font-size="1.4">
<text x="30.9" y="1.4">5</text>
<text x="88.8" y="1.4">4</text>
<text x="146.7" y="1.4">3</text>
<text x="204.6" y="1.4">2</text>
<text x="262.6" y="1.4">1</text>
<text x=".5" y="26.1">D</text>
<text x="292" y="26.1">D</text>
<text x=".5" y="71.9">C</text>
<text x="292" y="71.9">C</text>
<text x=".5" y="117.8">B</text>
<text x="292" y="117.8">B</text>
<text x=".5" y="163.6">A</text>
<text x="292" y="163.6">A</text>
<text x="30.9" y="186.8">5</text>
<text x="88.8" y="186.8">4</text>
<text x="146.7" y="186.8">3</text>
<text x="204.6" y="186.8">2</text>
<text x="262.6" y="186.8">1</text>
</g>
<g font-size="1.3" fill="#00f">
<text x="108.1" y="91.8">D</text>
<text x="104.3" y="97.6">G</text>
<text x="108.1" y="97.6">S</text>
<text x="49.4" y="124.7" transform="rotate(-90 49.4 124.7)">D</text>
<text x="55.2" y="124.7" transform="rotate(-90 55.2 124.7)">S</text>
<text x="55.2" y="120.9" transform="rotate(-90 55.2 120.9)">G</text>
<text x="101.6" y="124.7" transform="rotate(-90 101.6 124.7)">D</text>
<text x="107.3" y="124.7" transform="rotate(-90 107.3 124.7)">S</text>
<text x="107.3" y="120.9" transform="rotate(-90 107.3 120.9)">G</text>
</g>
</svg>
